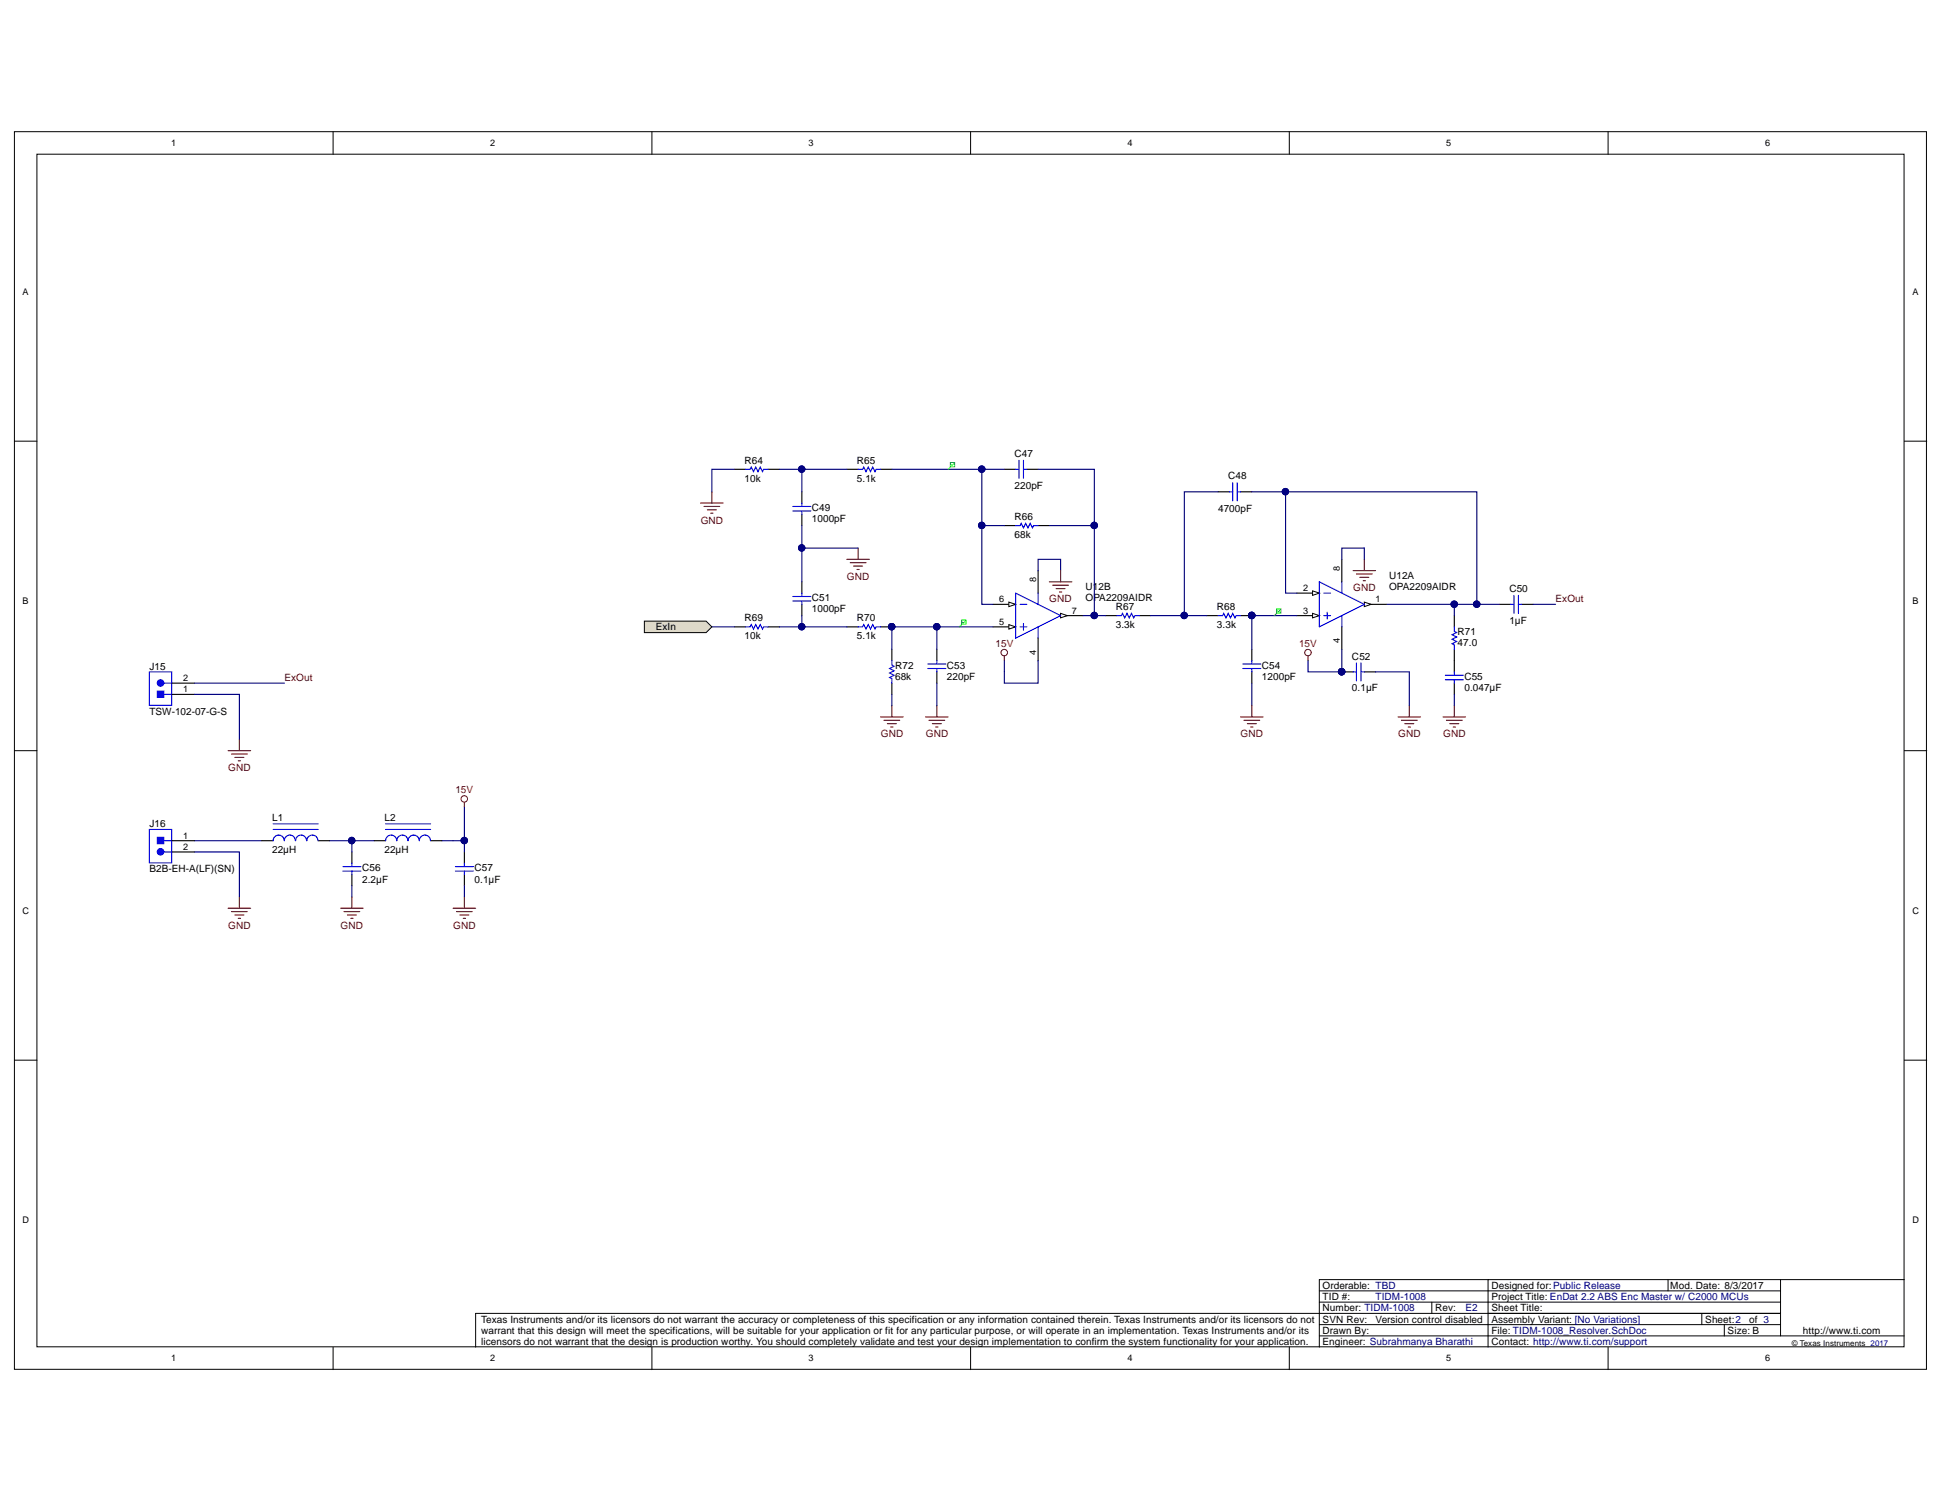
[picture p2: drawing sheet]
<svg xmlns="http://www.w3.org/2000/svg" width="279mm" height="216mm" viewBox="0 0 279 216" stroke-linecap="round" stroke-linejoin="round" font-family="sans-serif">
<g fill="#fff" stroke="#000" stroke-width=".14">
<path d="M2.1 18.9h274.8v177.8h-274.8z"/>
<path d="M5.3 22.1h268.4v171.4h-268.4z"/>
</g>
<g fill="none" stroke="#000" stroke-width=".14">
<path d="M47.9 18.9v3.2M93.7 18.9v3.2M139.5 18.9v3.2M185.3 18.9v3.2M231.1 18.9v3.2M2.1 63.4h3.2M273.7 63.4h3.2M2.1 107.8h3.2M273.7 107.8h3.2M2.1 152.3h3.2M273.7 152.3h3.2M47.9 193.5v3.2"/>
<path d="M93.7 193.5v3.2M139.5 193.5v3.2M185.3 193.5v3.2M189.6 191.9h84.1M189.6 190.3h66.3M189.6 187h66.3M189.6 185.4h66.3M205.8 187v1.7M213.9 183.8h-24.3v9.7M231.1 193.5v3.2M239.7 183.8v1.6M244.6 188.7v1.6"/>
<path d="M247.8 190.3v1.6M255.9 188.7h-187.5v4.8M255.9 183.8v8.1M273.7 183.8h-59.8v9.7"/>
</g>
<path d="M196.1 86.8h3.2" fill="none" stroke="#000" stroke-width=".16"/>
<path d="M196.1 86.5l1 .3-1 .3z" fill="#fff"/>
<path d="M196.1 86.5l1 .3-1 .3z" fill="none" stroke="#000" stroke-width=".14"/>
<path d="M186.4 88.4h3.2" fill="none" stroke="#000" stroke-width=".16"/>
<path d="M188.6 88.1l1 .3-1 .4z" fill="#fff"/>
<path d="M188.6 88.1l1 .3-1 .4z" fill="none" stroke="#000" stroke-width=".14"/>
<path d="M186.4 85.2h3.2" fill="none" stroke="#000" stroke-width=".16"/>
<path d="M188.6 84.9l1 .3-1 .3z" fill="#fff"/>
<path d="M188.6 84.9l1 .3-1 .3z" fill="none" stroke="#000" stroke-width=".14"/>
<path d="M189.6 83.6l6.5 3.2-6.5 3.2zM190.3 85.2h.9M190.3 88.4h.9M190.8 87.9v1M192.9 83.6v1.6M192.9 88.4v1.6" fill="none" stroke="#00f" stroke-width=".16"/>
<path d="M152.4 88.4h3.3M192.9 80.3v3.3M192.9 90v3.3" fill="none" stroke="#000" stroke-width=".16"/>
<path d="M152.4 88.1l1 .3-1 .4z" fill="#fff"/>
<path d="M152.4 88.1l1 .3-1 .4z" fill="none" stroke="#000" stroke-width=".14"/>
<path d="M142.7 90h3.3" fill="none" stroke="#000" stroke-width=".16"/>
<path d="M145 89.7l1 .3-1 .4z" fill="#fff"/>
<path d="M145 89.7l1 .3-1 .4z" fill="none" stroke="#000" stroke-width=".14"/>
<path d="M142.7 86.8h3.3" fill="none" stroke="#000" stroke-width=".16"/>
<path d="M145 86.5l1 .3-1 .3z" fill="#fff"/>
<path d="M145 86.5l1 .3-1 .3z" fill="none" stroke="#000" stroke-width=".14"/>
<path d="M146 85.2l6.4 3.2-6.4 3.3zM146.6 86.8h1M146.6 90h1M147.1 89.6v.9M149.2 85.2v1.6M149.2 90v1.7" fill="none" stroke="#00f" stroke-width=".16"/>
<path d="M149.2 82v3.2M149.2 91.7v3.2" fill="none" stroke="#000" stroke-width=".16"/>
<path d="M21.5 96.5h3.2v4.8h-3.2z" fill="#fff" stroke="#00f" stroke-width=".16"/>
<g fill="none" stroke="#00f" stroke-width=".16">
<path d="M107.2 67.4h.6l.2-.3 .3 .6 .3-.6 .3 .6 .4-.6 .3 .6 .1-.3h.7M114 72.8h2.5M114 73.4h2.5M115.2 72.3v.5M115.2 73.4v.5M123.3 67.4h.7l.1-.3 .4 .6 .3-.6 .3 .6 .3-.6 .4 .6 .1-.3h.7M146 75.5h.6l.2-.3 .3 .6 .3-.6 .3 .6 .4-.6 .3 .6 .2-.3h.6M146 67.4h.5M146.5 66.1v2.6M147.1 66.1v2.6M147.1 67.4h.5M176.7 70.6h.5"/>
<path d="M177.2 69.4v2.5M177.8 69.4v2.5M177.8 70.6h.5M23.6 98.1h1.1M23.6 99.7h1.1M107.2 90h.6l.2-.3 .3 .7 .3-.7 .3 .7 .4-.7 .3 .7 .1-.4h.7M114 85.7h2.5M114 86.3h2.5M115.2 85.2v.5M115.2 86.3v.5M123.3 90h.7l.1-.3 .4 .7 .3-.7 .3 .7 .3-.7 .4 .7 .1-.4h.7M128.2 94.9v.6l.3 .2-.6 .3 .6 .4-.6 .3 .6 .3-.6 .3 .3 .2v.6"/>
<path d="M133.4 95.4h2.5M133.4 96h2.5M134.6 94.9v.5M134.6 96v.5M160.5 88.4h.7l.1-.3 .3 .7 .4-.7 .3 .7 .3-.7 .3 .7 .2-.4h.7M175.1 88.4h.6l.2-.3 .3 .7 .3-.7 .3 .7 .4-.7 .3 .7 .2-.4h.6M194.5 96.5h.5M195 95.2v2.6M195.6 96.5h.5M195.6 95.2v2.6M207.7 97h2.6M207.7 97.6h2.6"/>
<path d="M209 90v.7l.3 .2-.6 .3 .6 .3-.6 .3 .6 .3-.6 .4 .3 .1v.7M209 96.5v.5M209 97.6v.5M217.1 86.8h.5M217.6 85.5v2.6M218.2 85.5v2.6M218.2 86.8h.5M49.3 124.5h2.6M49.3 125.1h2.6M50.6 124v.5M50.6 125.1v.5M65.4 124.5h2.6"/>
<path d="M65.4 125.1h2.6M66.7 124v.5M66.7 125.1v.5"/>
</g>
<circle cx="23.1" cy="98.1" r=".46" fill="#00f" stroke="#00f" stroke-width=".16"/>
<g fill="none" stroke="#000" stroke-width=".16">
<path d="M105.5 67.4h1.7M110.4 67.4h1.6M115.2 70.6v1.7M115.2 73.9v1.6M121.7 67.4h1.6M126.6 67.4h1.6M144.3 67.4h1.7M144.3 75.5h1.7M147.6 67.4h1.6M149.2 75.5h1.6M175.1 70.6h1.6M178.3 70.6h1.6"/>
<path d="M24.7 99.7h3.2M24.7 98.1h3.2M105.5 90h1.7M110.4 90h1.6M115.2 83.6v1.6M115.2 86.8v1.6M121.7 90h1.6M126.6 90h1.6M128.2 93.3v1.6M128.2 98.1v1.6M134.6 93.3v1.6M134.6 96.5v1.6"/>
<path d="M158.9 88.4h1.6M163.8 88.4h1.6M173.5 88.4h1.6M178.3 88.4h1.6M192.9 96.5h1.6M196.1 96.5h1.6M209 88.4v1.6M209 93.3v3.2M209 98.1v1.6M215.5 86.8h1.6M218.7 86.8h1.6M50.6 122.4v1.6"/>
<path d="M50.6 125.6v1.6M66.7 122.4v1.6M66.7 125.6v1.6"/>
</g>
<path d="M22.6 99.3h.9v.9h-.9z" fill="#00f" stroke="#00f" stroke-width=".14"/>
<g fill="none" stroke="#800000" stroke-width=".14">
<circle cx="188" cy="93.7" r=".46"/>
<circle cx="66.7" cy="114.8" r=".46"/>
</g>
<g fill="none" stroke="#800000" stroke-width=".16">
<path d="M100.7 72.3h3.2M101.2 72.8h2.2M101.7 73.2h1.3M102.2 73.7h.3M102.3 70.6v1.7M123.3 78.7v1.6M121.7 80.3h3.2M122.2 80.8h2.3M122.7 81.3h1.3M123.2 81.8h.3M150.8 83.6h3.2M151.3 84.1h2.3"/>
<path d="M151.8 84.6h1.3M152.3 85h.3M152.4 82v1.6M188 94.3v.6M194.5 82h3.2M195 82.4h2.2M195.4 82.9h1.3M195.9 83.4h.3M196.1 80.3v1.7M32.8 107.8h3.2M33.3 108.3h2.2M33.8 108.8h1.3"/>
<path d="M34.2 109.3h.4M34.4 106.2v1.6M66.7 115.3v.6M126.6 103h3.2M127 103.5h2.3M127.5 104h1.3M128 104.4h.3M128.2 101.4v1.6M133 103h3.3M133.5 103.5h2.3M134 104h1.3M134.5 104.4h.3"/>
<path d="M134.6 101.4v1.6M200.9 103h3.3M201.4 103.5h2.3M201.9 104h1.3M202.4 104.4h.3M202.6 101.4v1.6M207.4 103h3.2M207.9 103.5h2.3M208.4 104h1.3M208.9 104.4h.3M209 101.4v1.6M32.8 130.5h3.2"/>
<path d="M33.3 130.9h2.2M33.8 131.4h1.3M34.2 131.9h.4M34.4 128.8v1.7M49 130.5h3.2M49.4 130.9h2.3M49.9 131.4h1.3M50.4 131.9h.3M50.6 128.8v1.7M65.1 130.5h3.3M65.6 130.9h2.3M66.1 131.4h1.3"/>
<path d="M66.6 131.9h.3M66.7 128.8v1.7"/>
</g>
<g fill="none" stroke="#000080" stroke-width=".16">
<path d="M105.5 67.4h-3.2v3.2M112 67.4h3.2M115.2 75.5v8.1M115.2 78.7h8.1M121.7 67.4h-6.5v3.2M128.2 67.4h12.9M141.1 75.5h3.2M144.3 67.4h-3.2v19.4h1.6M149.2 67.4h8.1v21M150.8 75.5h6.5M175.1 70.6h-4.9v17.8M179.9 70.6h32.4v16.2"/>
<path d="M184.8 70.6v14.6h1.6M27.9 99.7h6.5v6.5M27.9 98.1h13M102.3 90h3.2M112 90h3.2M115.2 88.4v1.6h6.5M128.2 99.7v1.7M134.6 90v3.3M134.6 98.1v3.3M142.7 90h-14.5v3.3M149.2 82v-1.7h3.2v1.7M155.7 88.4h3.2"/>
<path d="M165.4 88.4h8.1M179.9 88.4h6.5M192.9 93.3v3.2h-4.9v-1.6M192.9 80.3v-1.6h3.2v1.6M197.7 96.5h4.9v4.9M199.3 86.8h16.2M209 86.8v1.6M209 99.7v1.7M66.7 115.9v4.9M27.9 122.4h6.5v6.4M27.9 120.8h9.7M47.3 120.8h6.5"/>
<path d="M50.6 120.8v1.6M50.6 127.2v1.6M63.5 120.8h3.2v1.6M66.7 127.2v1.6"/>
</g>
<g fill="#000080" stroke="#000080" stroke-width=".14">
<circle cx="50.6" cy="120.7" r=".46"/>
<circle cx="66.7" cy="120.7" r=".46"/>
<circle cx="192.8" cy="96.5" r=".46"/>
<circle cx="179.9" cy="88.4" r=".46"/>
<circle cx="209" cy="86.8" r=".46"/>
<circle cx="212.2" cy="86.8" r=".46"/>
<circle cx="157.3" cy="88.4" r=".46"/>
<circle cx="170.2" cy="88.4" r=".46"/>
<circle cx="184.7" cy="70.6" r=".46"/>
<circle cx="157.3" cy="75.5" r=".46"/>
<circle cx="141.1" cy="67.4" r=".46"/>
<circle cx="141.1" cy="75.5" r=".46"/>
<circle cx="115.2" cy="67.4" r=".46"/>
<circle cx="115.2" cy="78.7" r=".46"/>
<circle cx="134.6" cy="90" r=".46"/>
<circle cx="128.2" cy="90" r=".46"/>
<circle cx="115.2" cy="90" r=".46"/>
</g>
<path d="M92.6 89.2h8.9l.8 .8-.8 .9h-8.9z" fill-rule="evenodd" fill="#dcd9c7" stroke="#000" stroke-width=".14"/>
<path d="M179.9 88.4v4.9M179.9 98.1v3.3M220.3 86.8h3.3" fill="none" stroke="#000080" stroke-width=".16"/>
<path d="M179.9 93.3v1.6M179.9 96.5v1.6M37.6 120.8h1.7M45.7 120.8h1.6M53.8 120.8h1.6M61.9 120.8h1.6" fill="none" stroke="#000" stroke-width=".16"/>
<g fill="none" stroke="#00f" stroke-width=".16">
<path d="M178.6 96h2.6M178.6 95.4h2.6M179.9 94.9v.5M179.9 96v.5M39.3 119.1h6.4M39.3 118.3h6.4M55.4 119.1h6.5M55.4 118.3h6.5M40.8 120.8a.79 .79 0 0 0-.8-.8 .79 .79 0 0 0-.7 .8M42.4 120.8a.78 .78 0 0 0-.7-.8 .78 .78 0 0 0-.8 .8M44.1 120.8a.78 .78 0 0 0-.8-.8 .78 .78 0 0 0-.8 .8M45.7 120.8a.79 .79 0 0 0-.8-.8 .79 .79 0 0 0-.8 .8"/>
<path d="M57 120.8a.79 .79 0 0 0-.8-.8 .79 .79 0 0 0-.8 .8M58.6 120.8a.79 .79 0 0 0-.8-.8 .79 .79 0 0 0-.8 .8M60.2 120.8a.79 .79 0 0 0-.7-.8 .79 .79 0 0 0-.8 .8M61.9 120.8a.79 .79 0 0 0-.8-.8 .79 .79 0 0 0-.8 .8"/>
</g>
<circle cx="179.9" cy="88.4" r=".46" fill="#000080" stroke="#000080" stroke-width=".14"/>
<path d="M178.3 103h3.2M178.8 103.5h2.3M179.3 104h1.3M179.8 104.4h.3M179.9 101.4v1.6" fill="none" stroke="#800000" stroke-width=".16"/>
<path d="M21.5 119.1h3.2v4.8h-3.2z" fill="#fff" stroke="#00f" stroke-width=".16"/>
<path d="M23.6 122.4h1.1M23.6 120.8h1.1" fill="none" stroke="#00f" stroke-width=".16"/>
<circle cx="23.1" cy="122.4" r=".46" fill="#00f" stroke="#00f" stroke-width=".16"/>
<path d="M24.7 120.8h3.2M24.7 122.4h3.2" fill="none" stroke="#000" stroke-width=".16"/>
<path d="M22.6 120.3h.9v.9h-.9z" fill="#00f" stroke="#00f" stroke-width=".14"/>
<path d="M144.3 94.9v3.2h4.9v-3.2" fill="none" stroke="#000080" stroke-width=".16"/>
<circle cx="144.3" cy="93.7" r=".46" fill="none" stroke="#800000" stroke-width=".14"/>
<path d="M144.3 94.3v.6" fill="none" stroke="#800000" stroke-width=".16"/>
<path d="M136.6 66.4h.6v.6h-.6zM136.6 67.1l-.3 .3M137.2 66.6l-.4 .3-.1-.2M138.2 89.1h.6v.6h-.6zM138.2 89.7l-.3 .3M138.8 89.2l-.4 .3-.1-.1M183.5 87.5h.6v.6h-.6zM183.5 88.1l-.3 .3M184 87.6l-.3 .3-.1-.2" fill="none" stroke="#0f0" stroke-width=".14"/>
<g font-size="1.4">
<text x="145.8" y="65.7">C47</text>
<text x="107" y="69.2">10k</text>
<text x="107" y="66.6">R64</text>
<text x="123.2" y="69.2">5.1k</text>
<text x="123.2" y="66.6">R65</text>
<text x="145.8" y="70.2">220pF</text>
<text x="176.5" y="68.9">C48</text>
<text x="116.7" y="75">1000pF</text>
<text x="116.7" y="73.4">C49</text>
<text x="145.8" y="77.3">68k</text>
<text x="145.8" y="74.7">R66</text>
<text x="175.1" y="73.6">4700pF</text>
<text x="199.6" y="83.1">U12A</text>
<text x="107" y="89.2">R69</text>
<text x="116.7" y="88">1000pF</text>
<text x="116.7" y="86.3">C51</text>
<text x="123.2" y="89.2">R70</text>
<text x="156" y="84.7">U12B</text>
<text x="156" y="86.3">OPA2209AIDR</text>
<text x="160.4" y="87.6">R67</text>
<text x="174.9" y="87.6">R68</text>
<text x="199.6" y="84.7">OPA2209AIDR</text>
<text x="216.9" y="89.6">1µF</text>
<text x="216.9" y="85.1">C50</text>
<text x="94.2" y="90.6">ExIn</text>
<text x="107" y="91.8">10k</text>
<text x="123.2" y="91.8">5.1k</text>
<text x="160.4" y="90.2">3.3k</text>
<text x="174.9" y="90.2">3.3k</text>
<text x="194.3" y="94.7">C52</text>
<text x="209.5" y="92.8">47.0</text>
<text x="209.5" y="91.2">R71</text>
<text x="21.5" y="96.2">J15</text>
<text x="128.7" y="97.7">68k</text>
<text x="128.7" y="96.1">R72</text>
<text x="136.1" y="97.7">220pF</text>
<text x="136.1" y="96.1">C53</text>
<text x="181.4" y="97.7">1200pF</text>
<text x="181.4" y="96.1">C54</text>
<text x="194.3" y="99.3">0.1µF</text>
<text x="210.5" y="99.3">0.047µF</text>
<text x="210.5" y="97.7">C55</text>
<text x="21.5" y="102.7">TSW-102-07-G-S</text>
<text x="21.5" y="118.8">J16</text>
<text x="39.1" y="117.9">L1</text>
<text x="55.3" y="117.9">L2</text>
<text x="21.5" y="125.3">B2B-EH-A(LF)(SN)</text>
<text x="39.1" y="122.6">22µH</text>
<text x="52" y="125.1">C56</text>
<text x="55.3" y="122.6">22µH</text>
<text x="68.2" y="125.1">C57</text>
<text x="52" y="126.8">2.2µF</text>
<text x="68.2" y="126.8">0.1µF</text>
<text x="190.1" y="185.1">Orderable: TBD</text>
<text x="214.4" y="185.1">Designed for:Public Release</text>
<text x="240.1" y="185.1">Mod. Date: 8/3/2017</text>
<text x="69.2" y="190">Texas Instruments and/or its licensors do not warrant the accuracy or completeness of this specification or any information contained therein. Texas Instruments and/or its licensors do not</text>
<text x="69.2" y="191.6">warrant that this design will meet the specifications, will be suitable for your application or fit for any particular purpose, or will operate in an implementation. Texas Instruments and/or its</text>
<text x="190.1" y="191.6">Drawn By:</text>
<text x="190.1" y="190">SVN Rev:</text>
<text x="190.1" y="188.4">Number: TIDM-1008</text>
<text x="190.1" y="186.7">TID #:</text>
<text x="197.7" y="190">Version control disabled</text>
<text x="206.3" y="188.4">Rev:</text>
<text x="214.4" y="188.4">Sheet Title:</text>
<text x="214.4" y="191.6">File: TIDM-1008_Resolver.SchDoc</text>
<text x="214.4" y="186.7">Project Title: EnDat 2.2 ABS Enc Master w/ C2000 MCUs</text>
<text x="214.4" y="190">Assembly Variant: [No Variations]</text>
<text x="245.1" y="190">Sheet:2</text>
<text x="248.3" y="191.6">Size: B</text>
<text x="251.4" y="190">of 3</text>
<text x="259.1" y="191.6">http://www.ti.com</text>
<text x="69.2" y="193.2">licensors do not warrant that the design is production worthy. You should completely validate and test your design implementation to confirm the system functionality for your application.</text>
<text x="190.1" y="193.2">Engineer: Subrahmanya Bharathi</text>
<text x="214.4" y="193.2">Contact: http://www.ti.com/support</text>
</g>
<g font-size="1.4" fill="#800000">
<text x="100.7" y="75.2">GND</text>
<text x="121.7" y="83.3">GND</text>
<text x="150.8" y="86.5">GND</text>
<text x="194.5" y="84.9">GND</text>
<text x="223.6" y="86.5">ExOut</text>
<text x="143.1" y="93">15V</text>
<text x="186.7" y="93">15V</text>
<text x="40.9" y="97.8">ExOut</text>
<text x="126.6" y="105.9">GND</text>
<text x="133.1" y="105.9">GND</text>
<text x="178.3" y="105.9">GND</text>
<text x="201" y="105.9">GND</text>
<text x="207.4" y="105.9">GND</text>
<text x="32.8" y="110.8">GND</text>
<text x="65.4" y="114">15V</text>
<text x="32.8" y="133.4">GND</text>
<text x="49" y="133.4">GND</text>
<text x="65.2" y="133.4">GND</text>
</g>
<g font-size="1.4" fill="#000080">
<text x="197.7" y="186.7">TIDM-1008</text>
<text x="210.6" y="188.4">E2</text>
</g>
<g font-size="1.3">
<text x="24.6" y="21">1</text>
<text x="70.4" y="21">2</text>
<text x="116.2" y="21">3</text>
<text x="162.1" y="21">4</text>
<text x="207.8" y="21">5</text>
<text x="253.7" y="21">6</text>
<text x="3.3" y="42.3">A</text>
<text x="274.9" y="42.3">A</text>
<text x="148.9" y="83.6" transform="rotate(-90 148.9 83.6)">8</text>
<text x="192.6" y="82" transform="rotate(-90 192.6 82)">8</text>
<text x="3.3" y="86.8">B</text>
<text x="143.6" y="89.8">5</text>
<text x="143.6" y="86.5">6</text>
<text x="154.1" y="88.1">7</text>
<text x="187.3" y="88.1">3</text>
<text x="187.3" y="84.9">2</text>
<text x="197.7" y="86.5">1</text>
<text x="274.9" y="86.8">B</text>
<text x="148.9" y="94" transform="rotate(-90 148.9 94)">4</text>
<text x="192.6" y="92.4" transform="rotate(-90 192.6 92.4)">4</text>
<text x="26.3" y="99.5">1</text>
<text x="26.3" y="97.9">2</text>
<text x="26.3" y="120.5">1</text>
<text x="26.3" y="122.1">2</text>
<text x="3.2" y="131.2">C</text>
<text x="274.9" y="131.2">C</text>
<text x="3.2" y="175.7">D</text>
<text x="274.9" y="175.7">D</text>
<text x="24.6" y="195.6">1</text>
<text x="70.4" y="195.6">2</text>
<text x="116.2" y="195.6">3</text>
<text x="162.1" y="195.6">4</text>
<text x="207.8" y="195.6">5</text>
<text x="253.7" y="195.6">6</text>
</g>
<text font-size="1.1" x="257.5" y="193.3">© Texas Instruments 2017</text>
</svg>
